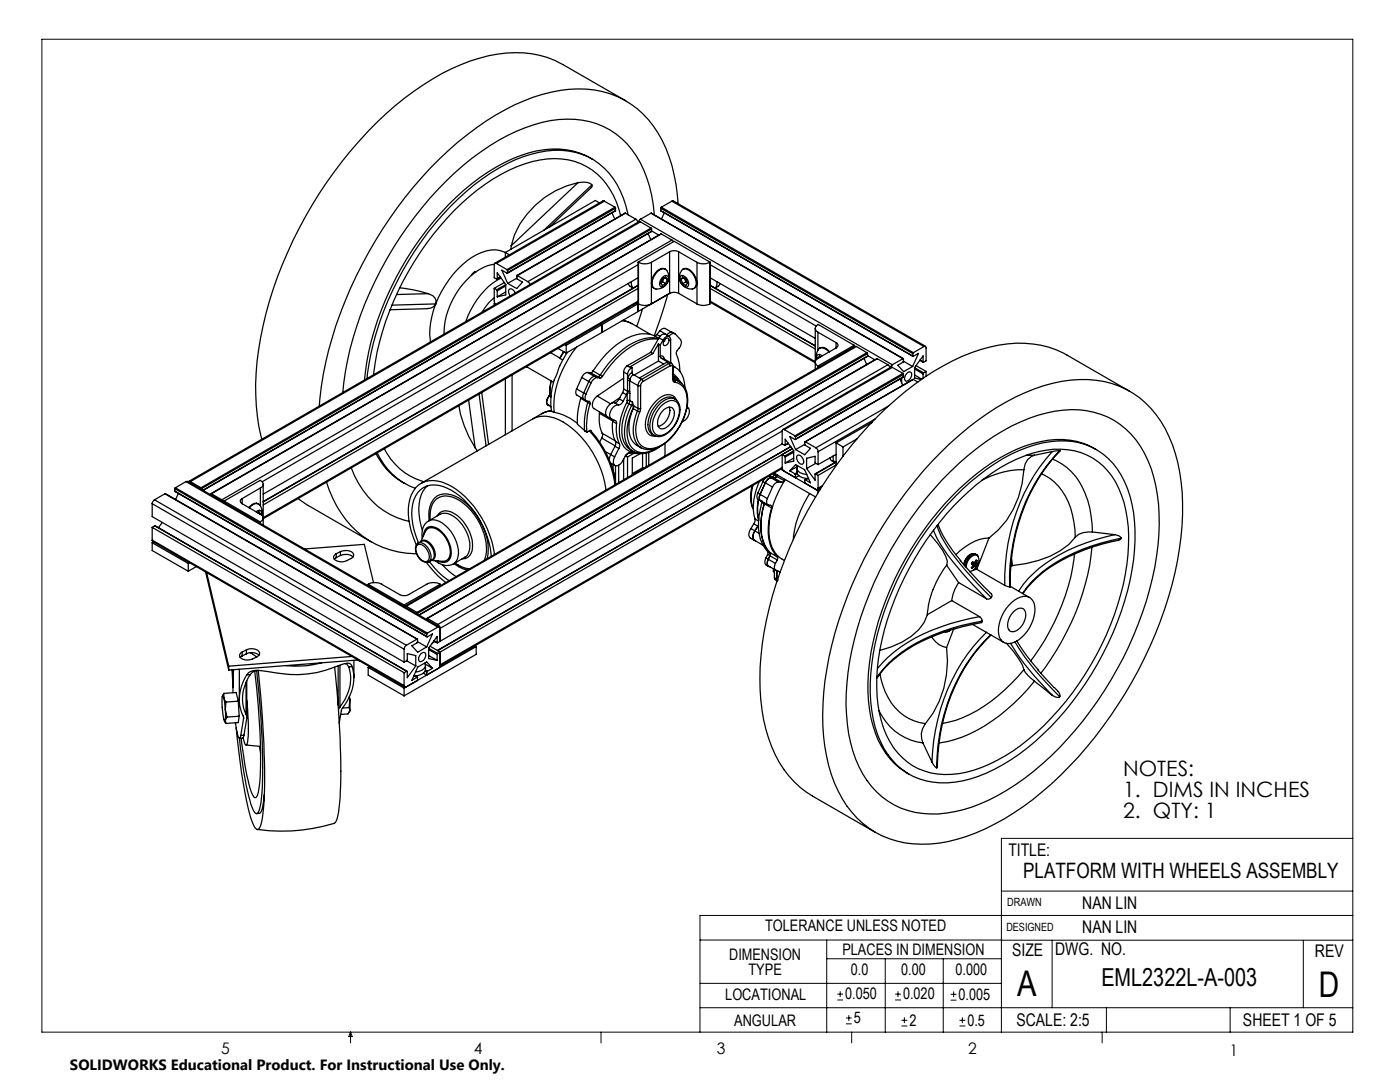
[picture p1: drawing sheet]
<svg xmlns="http://www.w3.org/2000/svg" width="279mm" height="216mm" viewBox="0 0 279 216" stroke-linecap="round" stroke-linejoin="round" font-family="sans-serif">
<g fill="none" stroke="#000" stroke-width=".2">
<path d="M8.4 7.8h261.6v198.2h-261.6zM199.8 177.8h70.2M270 167.3h-70.2v38.7M139.7 187.6h60.2M139.7 196.2h60.1M165 187.6v18.4M165 191.3h34.8M167.1 199.5h1.1M167.1 198.4h1.1M167.7 197.8v1.1M176.7 191.3v14.7M178.6 199.5h1.2"/>
<path d="M178.6 198.4h1.2M179.2 197.8v1.1M188.2 191.3v14.7M189.7 199.6h1.2M189.7 198.4h1.2M190.3 197.8v1.2M199.8 187.6h70.2M210 187.6v13.5M260.1 187.6v13.5M270 182.7h-130.3v23.3M70 206v2.1M70 206l.3 .8h-.7z"/>
<path d="M119.9 206v2.1M139.7 201.1h130.3M168.8 204.3h1.2M168.8 203.1h1.2M169.4 202.6v1.1M170 206v2.1M179.9 204.7h1.2M179.9 203.6h1.2M180.5 203v1.2M191.5 204.7h1.2M191.5 203.6h1.2M192.1 203v1.2"/>
<path d="M220 206v2.1M220.8 201.1v4.9M245.5 201.1v4.9"/>
</g>
<g fill="none" stroke="#000" stroke-width=".25">
<path d="M115.4 36.4a2.84 2.84 0 0 1 2.7 .5M115.4 36.4a17.6 17.6 0 0 0-13.4 12.6M115.4 36.4l-13.4 12.6M118.1 36.9l.1 .2-.2 .3-8.3 7.9M118.1 36.9l-9.6 9.1M118.2 31.7a15.4 15.4 0 0 0-12.7-1.2 40.8 40.8 0 0 0-19 13.7 59.6 59.6 0 0 0-13.8 31.6M124.9 20.1l-12.6-7.2a20.1 20.1 0 0 0-14.8-1.8 44.9 44.9 0 0 0-18.7 10.1 83.2 83.2 0 0 0-27.2 48.6 45.4 45.4 0 0 0 .6 17.9M79.8 57.4l2.8 .5 2.9 .7M85.5 58.6l.9 .4a1.43 1.43 0 0 1 .6 1.6M85.5 58.6l-6.4 .2M94.7 54.3l.1 .1M95 54.2a1.06 1.06 0 0 0-.9 .8"/>
<path d="M98.6 59.4a7.9 7.9 0 0 0-2.4 2.9M98.6 52.7a10 10 0 0 0-6.2 4 15.4 15.4 0 0 0-3.7 10M98.6 57.5v2.7l.3 .5M98.6 57.5l.5 .3M99.1 52.6a.25 .25 0 0 0-.3-.1 .25 .25 0 0 0-.2 .3v2.6l.5 .3 .1-.1M99.1 52.6l2.1 1.2M99.1 57.8l.1 .2M99.2 55.6v-1.2l1.7 2.4M99.2 58v1.2M99.8 55.3l-.6 .3M99.9 55.3l-.7 .4M100 55.5a15.4 15.4 0 0 0-7 8.7"/>
<path d="M100.6 56.4l-2 1.1M100.9 50.4a5.9 5.9 0 0 0-5.8 .4 19 19 0 0 0-8.1 9.8M100.9 50.4l.8 .5M100.9 50.4v.9M100.9 56.8v2l-1.7 .4M100.9 58.2l-1.7 1M100.9 57l-1.7 1M100.9 56.8l-1.8 1M101.2 53.8l.1 .2M101.3 54.4l-.1 .1-1-.6 1.1 2.7M101.3 54v.4M102 49v.7"/>
<path d="M102.8 58.5a.82 .82 0 0 0-1.3-.6 1.27 1.27 0 0 0 .3 1.2M103.2 55.5l-1.9 1.1M103.3 55h-.1v.6l1.1 .7-1.2 1.3-1.8-1M103.3 55l2 1.2M105.3 56.2l.5 .6M119.6 40.5l-.8-.5-17.9 10.4M120.6 40.1h-.3l-21.6 12.4M120.6 40.1l-21.5 12.5M120.6 40.1l2.1 1.2M122.1 42.5l.6 1.2M122.7 41.3l.1 .3M122.7 41.3l-21.5 12.5"/>
<path d="M122.8 42l-21.6 12.5M122.8 41.6v.4M122.8 41.6l-21.5 12.4M122.8 42l-21.5 12.4M123.9 43a14.1 14.1 0 0 0-9.2-10.8 19.4 19.4 0 0 0-14.7 2.6 50 50 0 0 0-18.5 19.4 53.5 53.5 0 0 0-7 20.6M124.8 42.5l-21.6 12.5M124.8 42.5l-21.5 12.5M124.8 42.5l2.1 1.2M125.3 42.9a15.8 15.8 0 0 0-8-11.6 15.8 15.8 0 0 0-11.4-.5 37.6 37.6 0 0 0-16 10.4 60.7 60.7 0 0 0-16.7 34.4M126 56.2a1.39 1.39 0 0 0 .4 1.3l-.6-.4-.4-.5M126.9 43.7l.4 .6M126.9 43.7l-21.6 12.5"/>
<path d="M127.4 56.9l-74.9 43.2M127.4 52.3v9.9M127.4 52.3v.1M127.4 52.3l7.1-4.1 7.2 4.1M127.4 55.4l-74.9 43.2M127.4 57.5l-74.9 43.3M127.4 52.8l-75.1 43.3M127.4 57l-74.9 43.2M127.4 52.4a3.1 3.1 0 0 0 2.6 0M127.4 52.4v8.2M127.8 44.3l-.3-.1-89.8 51.9M127.8 43.7l-.4 .6"/>
<path d="M127.8 44.3l-89.8 51.8M127.8 44.3l2.1 1.2M127.8 43.7l50.3 29.1M129.3 46.6l.6 1.2M129.9 45.5l.1 .2M129.9 42.5l50.4 29M129.9 45.5l-89.8 51.8M129.9 42.5l-2.1 1.2M129.9 42.5l50.3 29.1M130 52.4v8.2M130 45.7v.4M130 45.7l-89.8 51.8"/>
<path d="M130 46.1l1.5 .8M130.6 42.9a23.9 23.9 0 0 0-5.5-14.2 15.8 15.8 0 0 0-13.6-4.9 34.8 34.8 0 0 0-17.3 7.8 72 72 0 0 0-25.3 42.6l-.5 4.2M131.3 54.1a1.2 1.2 0 0 1 1.5-.4 1.2 1.2 0 0 1 .7 1.4 2.32 2.32 0 0 1-2.9 2.5 1.98 1.98 0 0 1 0-2.6zM131.9 42l50.3 29.1M131.9 41.6l50.3 29M131.9 42l50.3 29M131.9 41.6v.4M132 46.7l-89.9 51.8M132 41.3l-.1 .3M132 46.7l2.1 1.2M132 46.7l-89.8 51.8M132 41.3l50.3 29.1"/>
<path d="M132.2 56.2l-.3 .2M132.2 56.2l.7 .4M132.4 55.2l.3-.2a.55 .55 0 0 1 .7 .6 1.77 1.77 0 0 1-1.3 1.7 1.07 1.07 0 0 1 0-1.8zM132.5 55.5l-.3 .7M132.6 42.5l-.6 1.2M132.6 55.4l.6 .3M132.8 53.7a1.47 1.47 0 0 0-2 .8 2.66 2.66 0 0 0-.6 2.8l.4 .3M133.2 55.7l-.3-.4-.7 .4-.3 .8 .3 .5 .7-.4M133.2 55.7l-.3 .9M133.2 58.8l-2.6 8.1M133.6 50.2a2.02 2.02 0 0 1 1.8 0M133.6 58.5a2.02 2.02 0 0 1 1.8 0"/>
<path d="M133.6 50.2l-3.6 2.2M133.6 50.2v8.3M133.6 58.5l-3.6 2.1M133.7 58.5l-6.3 3.7M134.1 47.9l.3 .3M134.1 40.1h.3l50.3 29M134.1 47.9l-89.8 51.8M134.1 40.1l50.3 29M134.1 40.1l-2.1 1.2M135.3 40.6a28.3 28.3 0 0 0-5.9-16.7 18 18 0 0 0-15.8-6.1 39.3 39.3 0 0 0-20.4 9.1 82.2 82.2 0 0 0-25.3 35.6 67.4 67.4 0 0 0-4.2 18.6M135.4 50.2l3.7 2.2M135.4 58.5l3.7 2.1"/>
<path d="M135.4 50.2v8.3M135.9 55.1a1.4 1.4 0 0 1 1.5 1.6l-.2 .5a1.4 1.4 0 0 1-1.6-1.6zM135.9 55.7l.3-.4 .7 .4 .3 .8-.3 .5-.7-.4M135.9 55.7l.3 .9M136 53.9a1.4 1.4 0 0 1 2.2 .6 2.41 2.41 0 0 1 .3 3.1 2.34 2.34 0 0 1-2.5-1 2.34 2.34 0 0 1 0-2.7zM136.3 53.7a1.48 1.48 0 0 1 2 .8 2.55 2.55 0 0 1 .6 2.8l-.4 .3M136.5 55.4l-.6 .3M136.6 55.5l.3 .7M136.9 56.2l.3 .2M136.9 56.2l-.7 .4M139.1 52.4a3.1 3.1 0 0 0 2.6 0M139.1 52.4v8.2"/>
<path d="M141.7 56.9l21 12.1M141.7 52.3v.1M141.7 52.3v8.3M141.7 55.4l21 12.1M141.7 57.5l21 12.1M141.7 52.8l21.2 12.3M141.7 57l21 12M143.1 56.2a1.29 1.29 0 0 1-.4 1.3M143.7 56.6l-.4 .5-.6 .4M85.3 61.6l-7.5 .2M87 60.6a1.69 1.69 0 0 1-1.7 1M87 60.6a15.2 15.2 0 0 0-1.1 7.6"/>
<path d="M87 60.6l-8.8 .3M93.5 79.8l1.3 9.6M95.6 78.6l1.4 10.4M96.1 78.3l1.4 10.4M98.6 60.6l.3 .1M98.6 60.6v.3M98.7 60.5l-.1 .1M100.9 75.6v11.1M102.2 74.8v11.2M105.1 73.2l5.4 3.1M109.6 79a1.33 1.33 0 0 0-.2 1.8M109.6 79h.1"/>
<path d="M109.6 79l-.2 .3a1.17 1.17 0 0 0 0 1.5M109.6 79l.4 .2M109.7 78.8l-.1 .2M109.7 78.8v.1M109.7 78.9l-.1 .1M109.7 78.9l.3 .1M109.9 70.4l1.8 1M110 76l-.3 2.8M110 76l-.3 2.9M111.4 69.5l1.6 .9M111.7 73l-.4 1.2a13.4 13.4 0 0 0-1.2 7.8M111.7 71.5h.1"/>
<path d="M111.7 71.5l.6 .3M112.5 70.2l-.8 1.3M112.7 68.8l.3 .1M113 68.9v1.5M113.3 70.3l-1.6 2.7M115.1 77.6l-.2 .7 .1 .4 1.4 .9M115.1 69.3a18.9 18.9 0 0 0-4.5 13M115.1 77.6l1.4 .8M115.9 79.5a14.6 14.6 0 0 0-.6 5.2l1.4 1.2M115.9 79.5l1.4 .8M115.9 79.3v.2M116.1 75.3l-1 2.3"/>
<path d="M116.1 75.3l1.4 .8M116.5 78.4a1.02 1.02 0 0 0 .5 1.6M116.5 78.4l.4 .3M116.9 78.7a.84 .84 0 0 0-.1 .9 .84 .84 0 0 0 .8 .5l.2 .2v.3M117.3 74.3a1.38 1.38 0 0 0-1.2 1M117.3 74.3l.6 .1M117.3 74.3l1.3 .8M117.5 76.1l.5 .3M117.5 76.1l-1 2.3M117.9 74.4l1.3 .7M118 76.4l-1.1 2.3M118.4 74l-.3 .3-.2 .1"/>
<path d="M118.4 74l1.4 .9M118.7 75.1a1.44 1.44 0 0 0-1.2 1M118.7 75.1l.5 .3M118.7 75.1h.6M119.2 79a1.73 1.73 0 0 0-.7 2.5l2.5 1.5M119.2 75.4a1.61 1.61 0 0 0-1.2 1M119.2 75.4h.6M119.2 79l2.6 1.6M119.3 75.1l.5 .3M119.8 74.8l-.5 .3M119.8 74.8l.4 .3M119.9 64.6l.3 .2"/>
<path d="M120.2 64.8v1.5M120.2 66.3l-7.2 4.1M120.2 64.8l-7.2 4.1M120.2 75.1l-.4 .3M123.6 79.6a1.01 1.01 0 0 1-1 .7M123.6 79.6l.8 .4M123.7 79.3l-.1 .3M123.7 79.3l-1.5 1.1M124.2 64l1.8 .5 3.8 2.2M124.2 78.3l-.5 1M124.2 78.3l.8 .5M124.3 63.9l1.8 .7"/>
<path d="M124.5 77.6l-.3 .7M124.5 75.5l-5.3 3.5M124.5 74.2l.7 .5M124.5 77.6l.7 .5M124.5 74.2v3.4M125 78.8l-.6 1.2M125.2 78.5l-.2 .3M125.2 79.9l-.1 .5M125.2 73a1.6 1.6 0 0 0-.7 1.2M125.2 78.5h.5M125.2 79.9h.5M125.2 78.5v1.4"/>
<path d="M125.2 73l.8 .4M125.2 76h.5M125.2 78.1h.5M125.2 78.1v.4M125.2 74.7v3.4M125.7 78.1v.4M125.7 76l1.6 .9M125.7 76v2.1M125.7 79.9l-.2 .7M125.7 79.9l.5 .4M125.7 78.5v1.4M125.7 75.6v.4"/>
<path d="M126 73.4a1.52 1.52 0 0 0-.8 1.3M126.2 74.3l-.7 .7-.3 .5 .5 .1M126.2 74.3l.2 .5M126.2 73.3l-.2 .1M126.2 73.3v1M126.4 74.8l-.3 .2-.4 .6M126.4 74.8l1.2 .6M127.1 60.5l.3 .1M127.3 76.9h.5M127.3 76.9v4.6M127.4 60.3l-74.9 43.2M127.4 62.2l-7.2 4.1"/>
<path d="M127.4 60.6l-7.2 4.2M127.4 60.6h.1M127.4 60.1l-74.9 43.2M127.4 60.6a2.77 2.77 0 0 0 2.6 0M127.6 75.4l.5 .3M127.8 76.9v4.6M128.1 75.7a1.52 1.52 0 0 0-.8 1.2M128.1 75.7l.2 .4M128.2 61.7l-1.1 3.5M128.3 76.1l-.4 .5-.1 .3M129.9 70.3l.4 .3M129.9 70.3l-4.7 2.7"/>
<path d="M130.3 70.6l-4.5 2.6 .4 .1M130.6 67a6.8 6.8 0 0 0-6.6 1.2 19.2 19.2 0 0 0-5.6 5.8M130.6 67l.9 .5M131.1 66.7l-.5 .3M131.1 66.7l.6 .4M131.4 67.7a8.5 8.5 0 0 0-6.6 2.2 19 19 0 0 0-4.6 5.2M131.4 68.6v3.4M131.4 72l-4.8 2.8M131.4 68.6l-1.1 2M131.4 72l1.1 .6M131.4 68.6l.4 .2M131.4 67.6a8.3 8.3 0 0 0-7 2.1 20.3 20.3 0 0 0-4.6 5.1"/>
<path d="M131.5 67.4l.8 .5M131.5 67.4l-1.6 2.9M131.7 66l.5-.4 .4-.1 1.4 .8M131.7 66l-.6 .7M131.7 66l1.4 .8M131.8 71.1l.2 .4M131.8 71.1a.56 .56 0 0 1 .8 .5M131.8 68.8v2.3M132 71.5l1.2 .7-.1 .1M132 71.5h.3l1.7 1M132.3 67.9a.95 .95 0 0 1 1.4-.7l.1 .5v4.7M132.3 67.9l-.5 .9"/>
<path d="M132.5 68h.1M132.7 67.8l-.3 .4M132.7 67.7l.2-.2h.4a.95 .95 0 0 1-.8 1.4 .87 .87 0 0 1 .2-1.2zM133.1 72.3l-5.5 3.1M133.1 72.3l.4 .2M133.1 66.8l.5 .3M133.1 66.8v.1M133.5 72.5l.2 .5M133.5 72.5l-5.4 3.2M133.6 67.1a.88 .88 0 0 1 1.2-.4l1 1.1a2.01 2.01 0 0 1-.7 2.2l-.1 .6a8.2 8.2 0 0 1 .7 3.5M133.6 67.1l-1.1-.5a1.29 1.29 0 0 0-1 .8M133.6 67.1h-.1"/>
<path d="M133.7 73a.3 .3 0 0 1 .4-.1 .3 .3 0 0 1 .1 .3M133.7 73l-5.4 3.1M134 72.5l.3 .6M134 72.5h-.5M134.2 75.6a.56 .56 0 0 0 .5 .7M134.2 73.2v2.4M134.3 75.5l.4 .2M134.3 73l.4 .2M134.3 75.5l.2 .3M134.3 73.1a4.3 4.3 0 0 1 2.4 4.2M134.3 74.6l1.1 1M134.3 75.1l.5 .2"/>
<path d="M134.3 73.1l-.1 .1M134.3 75.5l-.1 .1M134.3 73.1v2.4M134.4 75l.4 .3M134.4 75.7l.1 .1M134.5 75.8l.2 .5M134.5 75.8l1.1 .4M134.7 76.3a3 3 0 0 1 2.4 3.4 10.8 10.8 0 0 1-6.1 9.6 2.88 2.88 0 0 1-4.1-2.7 8.4 8.4 0 0 1 .8-4.4M134.7 66.6a1 1 0 0 0-1.6 .2M134.7 75.6l.9 .6M134.8 79.6l-.5-.2a2.54 2.54 0 0 0-2.9 .8 6.3 6.3 0 0 0-2 5.1 1.89 1.89 0 0 0 1.2 1.6l-.1-.1M134.8 75.3l.7 .5 .5 .7"/>
<path d="M135 79.8a1.8 1.8 0 0 0-2.8-.7 6.8 6.8 0 0 0-3.4 6.3 1.7 1.7 0 0 0 1.9 1.6M135.6 76.2a4.3 4.3 0 0 1 1.6 4.5 11.4 11.4 0 0 1-6 8.7 3.5 3.5 0 0 1-3.5-.2M139.1 60.6a2.77 2.77 0 0 0 2.6 0M141.7 60.3l21 12.1M141.7 60.6h.1M141.7 60.1l21 12.1M162.7 65.5v8.2M163.2 71.5h.1M163.2 71.5a.81 .81 0 0 0-.5 .8 .81 .81 0 0 0 .5 .7M163.2 66.3a.82 .82 0 0 1-.5-.8 .82 .82 0 0 1 .6-.8l7.2 4.2M163.2 66.3v3.6M163.2 73h.1"/>
<path d="M163.2 66.3l3.7 2.1M163.3 73l-.1 .4M163.6 69.5a1.56 1.56 0 0 1 2 .7M163.8 71.2l-.6 .3M163.8 71.2l-.3-.2-.3 .5M165.5 70.2a1.4 1.4 0 0 0-2.2-.5 2.31 2.31 0 0 0-.3 2 .63 .63 0 0 1 .1-.9 .63 .63 0 0 1 .9 .1l.1 .1M166.9 68.4a.55 .55 0 0 1 .4 .5 .55 .55 0 0 1-.4 .5M166.9 68.4v1M166.9 69.4l-3.7 2.1M170.5 68.9v.3M170.5 68.9l-7.2 4.1M170.9 69.1h-.3l-89.8 51.9"/>
<path d="M170.9 69.1l-89.8 51.9M170.9 69.1l2.1 1.3M172.4 71.5l.6 1.2M173 70.4l.1 .2M173 70.4l-89.8 51.8M173.1 71v.1M173.1 71l-89.5 51.7M173.1 70.6l-89.8 51.8M173.1 70.6v.4M173.1 70.9l1.5 .9M175.1 71.6l-89.9 51.8M175.1 71.6l-89.8 51.8"/>
<path d="M175.1 71.6l2.1 1.2M177.2 72.8l.4 .6M177.2 72.8l-89.8 51.8M178.1 72.8l-.4 .5M178.1 73.3h-.3l-21.6 12.4M178.1 73.3l-21.6 12.4M178.1 73.3l2.1 1.2M179.6 75.6l.6 1.3M180 75.5v.9M180.2 71.6h.1v.5M180.2 74.5l.1 .2M180.2 71.6l-2.1 1.2"/>
<path d="M180.2 74.5l-21.6 12.5M180.3 72.1l-.1 .2-1 .6 1.1 1.3 1.8-1.1M180.3 75.2l-21.6 12.5M180.3 75.2l-21.6 12.4M180.3 74.7v.5M180.3 72.1l1.8 1M180.3 74.7l-21.6 12.4M181 74.5l.5-.3 .3 .1a1.18 1.18 0 0 1-1.1 1.7 1.03 1.03 0 0 1 .3-1.5zM182.2 71l1.1-.5-1.2 2.6M182.2 70.6v.4M182.3 70.4l-.1 .2M182.3 75.7l-21.6 12.5"/>
<path d="M182.3 75.7l.9 .5M182.5 74.8l1.5 .9M182.5 73.6l1.7 1M182.5 73.4l1.8 1M182.8 73l2 1.1M183.6 71.9l.7 .4M183.6 71.9l.6 .3M184.2 72.2v-1.2l-1.7 2.3v2.1l1.4 .3M184.2 74.6v.9M184.3 74.4l-.1 .2M184.4 69.1a.26 .26 0 0 1 .3 0 .26 .26 0 0 1 .1 .3v2.6l-.5 .3-.1-.1M184.4 69.1l-2.1 1.3"/>
<path d="M184.8 74.1v1M184.8 74.1l-.5 .3M225.5 78.1l-12.5-7.2a20.6 20.6 0 0 0-15.4-1.6 47.7 47.7 0 0 0-20.6 12 83 83 0 0 0-24.9 47.3 40.8 40.8 0 0 0 1.9 20.4 19.6 19.6 0 0 0 8.2 9.9l12.5 7.2M30.8 99.7l-.4 .5v.3M30.8 99.7l50.3 29.1M32.9 98.5l50.4 29M32.9 98.5l-2.1 1.2M32.9 98.5l50.3 29M34.9 98l50.3 29.1M34.9 97.5l50.3 29M34.9 98l50.3 29M34.9 97.5v.5"/>
<path d="M35 97.3l-.1 .2M35 97.3l50.3 29M35.6 98.5l-.6 1.2M37.1 96.1h.3l50.3 29M37.1 96.1l50.3 29M37.1 96.1l-2.1 1.2M38 96.1l-.4 .1M38 96.1l2.1 1.2M40.1 97.3l.1 .2M40.2 97.5v.2M40.5 97.9l89.5-51.8zM42.2 98.5h-.1v.2"/>
<path d="M42.2 98.5l2.1 1.2M44.3 99.7l.4 .6M44.7 100l7.2 4.1M44.7 100v.3M48.3 99.5a.53 .53 0 0 0-.4 .5 .53 .53 0 0 0 .4 .5M48.3 99.5v1M52 97.4a.79 .79 0 0 0 .5-.8 .79 .79 0 0 0-.6-.8l-7.2 4.2M52 97.4v3.6M52 97.4l-3.7 2.1M52.5 96.6v8.2M59.5 99.5l1.6 1.1 13 7.5M65.2 96.2a19.6 19.6 0 0 0 11.3 13.1 18.3 18.3 0 0 0 6.6 1.2"/>
<path d="M70.1 93.3a16.1 16.1 0 0 0 11.6 10.7M75 90.5a13.4 13.4 0 0 0 5.8 6M75.3 90.4a13.5 13.5 0 0 0 7.6 7M76.7 89.5a12.6 12.6 0 0 0 7.9 6.6M85.3 97a7.3 7.3 0 0 0-1.5 6.8l.5 2M91.6 81a22.5 22.5 0 0 0 3.2 8.4M94.8 89.4l.5 .6M106.3 83.6a6 6 0 0 1 6.1 .6 19.2 19.2 0 0 1 8.5 13.6M106.3 83.6l-22.3 12.8M109.4 80.8h.1M109.4 80.8l.6 .4M110 81.8v.2"/>
<path d="M110.1 82l-.8 .1-1.1 .4M110.1 82l.5 .3M110.1 82l-1.6 .3-2.2 1.3M110.6 82.3a10.1 10.1 0 0 1 4.6 2.2M117.3 80.3a12.9 12.9 0 0 0-.5 5.7l.3 .3M117.3 80.3l.5 .3M117.3 80.1v.2M117.6 86a20 20 0 0 1 5.1 10.7M117.8 80.6a15.4 15.4 0 0 0-.7 5.7M118 86.1h.1M118 86.1l-.2-.2-.7 .4M118.1 86.2a19.3 19.3 0 0 1 4.8 10.5"/>
<path d="M119.6 82.2v.3M119.6 82.5a7.5 7.5 0 0 0 .6 4M119.6 82.5l2.7 1.5M120.1 87.4l-.4 .8M120.1 87.4l2.7 1.6M120.2 86.5l.1 .4-.2 .5M120.2 86.5l2.6 1.4M120.8 90.1l1.1 .6M121.9 90.7l-.3 1.1M121.9 90.7l.8 .5M121.9 92.4l.8 .5M122.2 80.4a1.91 1.91 0 0 0-1 2.7l.8 .5"/>
<path d="M122.2 83.7l.1 .4M122.3 84.1a6.8 6.8 0 0 0 .5 4M122.3 84.1l.7 .4M122.3 92.7v1.2M122.5 94.4l.3 .2M122.6 80.3l-.4 .1M122.6 80.3l.8 .5M122.7 89l.8 .5M122.7 89l-.8 1.7M122.8 88.1l.1 .3-.2 .6M122.8 88.1l.8 .4M122.8 96.5l.2 .1"/>
<path d="M122.8 92.9v3.2M123 84.5a7.6 7.6 0 0 0 .6 4M123.4 80.8a2.07 2.07 0 0 0-1.6 2.6l1.1 .6 .1 .5M123.5 92.8v3.5M123.5 89.5l-.8 1.7M123.6 88.5l.1 .5-.2 .5M124.4 80a1.15 1.15 0 0 1-1 .8M124.5 91.6v4.1M124.8 90.9l.4 .3M125.1 80.4l.4 .2M125.1 80.4a10.5 10.5 0 0 0-1.2 7.5 3.2 3.2 0 0 0 2.9 2.4M125.2 91.2v4.1"/>
<path d="M125.5 80.6a9.7 9.7 0 0 0-1.1 7.4 3.6 3.6 0 0 0 2 2.1M125.5 80.6l.5 .3M125.6 90.3l-.7 .5M126 80.9l.5 .2M126 80.9a10.1 10.1 0 0 0-1 7.4 3.3 3.3 0 0 0 1.4 1.8M126.2 80.3l.3 .7M126.2 80.3l-.2 .6M126.4 81.5a7 7 0 0 0-.1 6.6l.8 .8 .9 .5a4.2 4.2 0 0 1-1.6-4.5l.8-2.9M126.4 81.5l.8 .5M126.4 90.5l-1.2 .7M126.5 81.2l-.1 .3M126.5 81.2a8.6 8.6 0 0 0-.7 7.8 3.2 3.2 0 0 0 4.3 .9l.9-.4"/>
<path d="M126.5 81l.8 .5M126.5 81v.2M127.2 82l.5 .2M127.3 81.5h.5M127.3 81.5l-.1 .5M127.4 90.5l-1.7-.1a.93 .93 0 0 0-.9 .7 2.89 2.89 0 0 1-1.7 1.9 .68 .68 0 0 1-.7-1l.3-.8M127.8 90.5l-1.6 .9v3.4M127.8 81.5l-.1 .7M128.2 90.5v2.8M128.2 93.3l-2 1.2M128.2 93.3l.2 .2M129 90.4v2.7"/>
<path d="M129.5 90.3v2.6M131.7 89.1a4.8 4.8 0 0 1-5.3 1M131.8 80.4a2.45 2.45 0 0 1 3.3-.5 4.1 4.1 0 0 1-.2 4.6 4.2 4.2 0 0 1-3.9 2.6 1.83 1.83 0 0 1-1.3-2.1 6.7 6.7 0 0 1 2.1-4.6zM131.9 81.1a2.68 2.68 0 0 1 2.9-1 2.59 2.59 0 0 1 .6 3 5.1 5.1 0 0 1-3.5 3.8 1.57 1.57 0 0 1-1.7-1.9 6.2 6.2 0 0 1 1.7-3.9zM132.2 82.1a1.82 1.82 0 0 1 1.9-.7 2.14 2.14 0 0 1 0 2.6 2.32 2.32 0 0 1-2.3 1.5 1.8 1.8 0 0 1-.2-2.5zM132.7 88.5v2.5M133.6 81.2a3.2 3.2 0 0 1-2.3 3.9M137.1 81.3h.1M137.2 81.3a1.51 1.51 0 0 1-.1 2.2l-.9 .6M137.2 81.3l-.1-.1 .2 .2M150.1 96.9l-.1 .4a6.2 6.2 0 0 0 .3 4.3M150.3 96.8l-.1 .4a6.8 6.8 0 0 0 .1 4.2"/>
<path d="M151.2 98.4l-.1 .7v.4l.2 .2M151.2 98.4l.5 .2M151.3 99.7a8.6 8.6 0 0 0 .1 4.1M151.3 99.7l.5 .2M151.4 99.7l-.1 .5a8.3 8.3 0 0 0 .1 3.4M151.5 96.1a10.9 10.9 0 0 0-.8 7.4M151.7 98.6a.83 .83 0 0 0 .3 1.4M151.7 98.6l-.1 .5v.6l1.6 1.1M151.7 98.6l1.4 .9M152.3 96.1l.4 .2M152.3 96.1l-1.1 2.3M152.7 95.4l-.4 .7"/>
<path d="M152.7 96.3l-1 2.3M152.8 96.3l-1.1 2.3M152.8 96.3l1.4 .9M153.1 99.5a.85 .85 0 0 0-.1 1 .85 .85 0 0 0 .9 .4l.1 .5M153.4 95.1h.1M153.5 95.1l.5 .2M153.5 95.1h.6M153.5 95l.2 .1M153.9 95.4a1.39 1.39 0 0 0-1.1 .9M153.9 95.4h.6M153.9 95.4l1.5 .8M154 95.3a1.44 1.44 0 0 0-1.3 1"/>
<path d="M154 95.3l.5 .1M154.1 95.1l.4 .3M154.2 97.2l-1.1 2.3M154.3 94.5l.3 .2M154.5 94.4l8.3 4.8M154.5 95.4l1.5 .8M154.6 94.8l-.5 .3M154.6 94.8l.4 .2M154.7 94.5l-.1 .3M155 95l-.5 .4M155 95l.2-.2-.2 .3M155 95.1l-.5 .3"/>
<path d="M155 95.1l1.5 .8M155.4 96.2a1.49 1.49 0 0 0-1.2 1M155.4 96.2h.6M155.8 93.6l7.5 4.3M156.1 93.3l.1 .4 .3 .4 2.2 1.2M156.1 88.6l.5 .3 .1-.1M156.1 88.6l-68.3 39.4M156.1 90.7l2-1.2-70.3 40.6M156.1 86v2.6M156.1 90.7v2.6M156.1 90.7l.5 .3M156.1 86l-68.3 39.4"/>
<path d="M156.1 93.3l-68.3 39.3M156.1 93.5l-68.3 39.4M156.5 95.9l-.5 .3M156.5 85.7a.27 .27 0 0 0-.3 0 .27 .27 0 0 0-.1 .3M156.5 85.7l2.1 1.3M156.6 91l.1 .2M156.6 95.6l-.1 .3M156.7 95.7a18 18 0 0 0-3.1 11.7 5.6 5.6 0 0 0 2.9 4.4M156.7 88.8v-1.2l1.7 2.3v2.1l-1.7 .4M156.7 91.2v1.2M157.3 88.4l-.6 .4M157.3 88.5l-.6 .4"/>
<path d="M157.6 93.9l1.2-1.2 1.8 1 1.1 2.6-1.1-.6v.7l2.2 1.2a.25 .25 0 0 0 .3 .1 .25 .25 0 0 0 .2-.3M157.6 93.9l1 .6M157.8 89.1l-70.5 40.7M157.8 89.1l-70.5 40.7 .5 .3M158.4 91.4l-1.7 1M158.4 90.2l-1.7 1M158.4 90l-1.8 1M158.6 94.5l.1 .3M158.6 87l.1 .1M158.7 87.6l-.1 .1-1-.6 1.2 2.6M158.7 87.1v.5M158.7 94.8v.5"/>
<path d="M159 93.4a1.6 1.6 0 0 0 1.7 2l.7 .1M159 94.3l-.4 .2M159.1 93.1l-1.5 .8M159.1 94.5l-.4 .3M159.2 92.9a1.09 1.09 0 0 0 1 1.6l.8 .2M159.2 90.8a1.18 1.18 0 0 1 1 1.8 1.18 1.18 0 0 1-1-1.8zM159.4 94.9l-.7 .4M160.6 88.7l-1.8 1M160.7 88.2h-.1l.1 .6 1 .7-1.1 1.2-1.8-1M160.7 88.2l2.1 1.2M161 93.5l1.7 2.3v-1.2h.1M161.2 95.5l-.5 .2"/>
<path d="M161.6 98.5a19.7 19.7 0 0 0-3.3 9.2M162.8 94.6l.5 .3M162.8 92.5l-1.8 1M162.8 89.4l.4 .3 .1 .4M163.3 92.7l-.6-.4v-1.2l-1.7 .3v2.1M163.3 90.1v2.6M163.3 94.9v2.5M163.3 97.9v.4M163.7 97.7l-.4 .2M163.9 97.2l-.7 .5M164.1 96.9l-.8 .5M166.3 91a1.34 1.34 0 0 0 .3 1.3l-.8-.5-.2-.4"/>
<path d="M166.9 92.1l-4.2 2.4M166.9 88.4v4.5M166.9 88.4l1.3 .8M166.9 90.7l-3.6 2M166.9 92.8l-3.6 2.1M166.9 92.2l-4.1 2.4M168.2 89.2v1.9M171.1 87.6l-2.9 1.6M174 84.3l-7.1 4.1M174.7 83.6l-11.4 6.5M177.3 81l-14.5 8.4M187.7 90.3a52.6 52.6 0 0 1 20.5-13.3 21.9 21.9 0 0 1 16.6 .7 20.3 20.3 0 0 1 9.8 12.8 46.3 46.3 0 0 1 .4 21.4 83.2 83.2 0 0 1-28.9 47.7 41.4 41.4 0 0 1-18.7 8.6 18.8 18.8 0 0 1-16.3-4.9 25.1 25.1 0 0 1-6.5-14.4 58.3 58.3 0 0 1 3.6-27.5 85.7 85.7 0 0 1 19.5-31.1z"/>
<path d="M188 95.7a48.5 48.5 0 0 1 17.4-12.2 21.2 21.2 0 0 1 14.3-.8 16.6 16.6 0 0 1 10 10.8 40.3 40.3 0 0 1 .3 21.9 72.8 72.8 0 0 1-23.7 38.5 35.8 35.8 0 0 1-17.4 8.3 16.1 16.1 0 0 1-18.1-10.7 37.7 37.7 0 0 1-1.3-19.4 73.2 73.2 0 0 1 18.5-36.4zM191.8 99.4a33.5 33.5 0 0 1 15.6-9.3 13.3 13.3 0 0 1 13.7 3.8 20.2 20.2 0 0 1 4.1 13.1 52.5 52.5 0 0 1-8.7 27.6 48.4 48.4 0 0 1-17.5 17.1 19.8 19.8 0 0 1-13.3 2.5 13.5 13.5 0 0 1-9.8-10.3 35 35 0 0 1 .6-18.3 60.3 60.3 0 0 1 15.3-26.2zM192.1 97.6a37.5 37.5 0 0 1 14.5-8.8 15.6 15.6 0 0 1 12.5 1.1 15.6 15.6 0 0 1 6.8 10.7 40.9 40.9 0 0 1-2.1 21.4 60.7 60.7 0 0 1-20.5 28.5 27.9 27.9 0 0 1-14.2 5.7 13.5 13.5 0 0 1-13.9-9.6 33.4 33.4 0 0 1-.5-18.2 62.3 62.3 0 0 1 17.4-30.8zM204.3 93.7a18.3 18.3 0 0 1-6.9 13.7M204.3 93.7a16.7 16.7 0 0 0-8.4 2.1M204.8 90.8h1.6M206.4 90.8a2.98 2.98 0 0 0-2.1 2.9M207.9 94.5a11.7 11.7 0 0 1 6.4 9.6l.3 3.1M210 90.1a38.6 38.6 0 0 0-9.5 26.7M210 90.1l-3.6 .7M210.1 91.6a12.1 12.1 0 0 1 7 8.3 25.9 25.9 0 0 1 .9 6.3M211.5 89.9l.1 .1"/>
<path d="M211.5 89.9l-1.5 .2M211.5 89.9a37.4 37.4 0 0 0-10 27.2M211.6 90a37.4 37.4 0 0 0-10 27.1M218.8 89.7a15.2 15.2 0 0 0-12.7-1.2 37.3 37.3 0 0 0-16 10.4 60.1 60.1 0 0 0-16.8 35.3 26.4 26.4 0 0 0 2.7 14.9 13.5 13.5 0 0 0 5.4 5.4M30.4 107.8v.2l50.4 29.1M30.4 108.3l7.2 4.1M30.4 108.3v1.6l7.2 4.1M30.4 100.5v2.6l50.2 29M30.4 105.2v2.6M30.4 100.5l50.2 29M30.4 107.8l50.2 29M30.4 105.2l50.2 29"/>
<path d="M30.6 108.1l-.2 .2M30.9 104.9l50.3 29M30.9 104.9l-.5 .3M32.4 104.2l-.8 1.1M37.6 112.4v1.6M37.8 112.3l-.2 .1M39.2 113.1l-1.6 .9M41 114.1l4.6 19.6M41.2 114.3l4.4 18.6M48.3 100.5l3.7 2.1M49.8 101.4a1.34 1.34 0 0 1 2.1-.6 2.41 2.41 0 0 1 .3 2 .63 .63 0 0 0-.1-.9 .63 .63 0 0 0-.9 .2h-.1M51.4 102.3l.3-.2 .3 .5"/>
<path d="M51.4 102.3l.6 .3M51.6 100.6a1.46 1.46 0 0 0-2 .7M51.9 104.1v.4M52 102.6a.77 .77 0 0 1 .5 .8 .77 .77 0 0 1-.5 .7M52 104.1v.4M52 104.1h-.1M52 102.6h.1M60.8 109.5l11.9-.9 1.8 7.6M67.1 111.3l-.4 .3M67.1 110.5v.8M67.9 110.1a2.03 2.03 0 0 1 2.7 .6v.2a2.79 2.79 0 0 1-3.9 .6 .72 .72 0 0 1 .4-1M67.9 110.8a2.24 2.24 0 0 1 2.5 .4"/>
<path d="M67.9 110.1l-.8 .4M67.9 110.1v.7M67.9 110.8l-.8 .5M73.5 116.6a2.87 2.87 0 0 1 2.6 0l3.7 2a2.02 2.02 0 0 0 1.8 0l3.6-2a2.78 2.78 0 0 1 2.6 0M73.5 116.6v.3M73.5 116.6l7.1 4.1M83.1 108.7a13.3 13.3 0 0 1-1-10 4.7 4.7 0 0 1 6.2-2.5 16.3 16.3 0 0 1 8.4 8.2l.6 1.2a16.8 16.8 0 0 1 1.4 5M83.2 108.8a1.38 1.38 0 0 1 2 .8 1.74 1.74 0 0 1 .1 2.4 1.65 1.65 0 0 1-1.9-1.2 1.92 1.92 0 0 1-.2-2zM83.5 108.4a1.42 1.42 0 0 0-.4 1.9 2.1 2.1 0 0 0 2.4 1.8M83.5 108.3a12.7 12.7 0 0 1-.9-8.6 4.2 4.2 0 0 1 5.7-2.7 15.4 15.4 0 0 1 8.5 9 15.1 15.1 0 0 1 1.2 5M84 108.1l.9-2a1.53 1.53 0 0 1 2.4-.4 5.5 5.5 0 0 1 2.5 5 1.4 1.4 0 0 1-1.5 1.3l-2.2-.2M84 108.1a1.39 1.39 0 0 1 2.1 .6 2.41 2.41 0 0 1 .3 3l-.3 .1"/>
<path d="M84.5 106.9a1.65 1.65 0 0 1 .7-1.6 1.65 1.65 0 0 1 1.8 0 5.9 5.9 0 0 1 3 5.7 1.62 1.62 0 0 1-2.6 .9M85.1 112.3l.6 .7a16.3 16.3 0 0 0 3.3 3.2M85.5 104a3 3 0 0 0-1.2 3.4M85.5 103.9a2.8 2.8 0 0 1 3.4 .9 7.3 7.3 0 0 1 2.5 6.3 2.09 2.09 0 0 1-.9 1.4l2.2-1.3a2.03 2.03 0 0 0 1.1-2.1 7.4 7.4 0 0 0-4.4-6.6 2.17 2.17 0 0 0-1.6 .1l-2.3 1.4M85.6 112.1h-.1M85.7 103.9a4.9 4.9 0 0 1 1.6-5 4.6 4.6 0 0 1 5 1 12.7 12.7 0 0 1 5.1 10.6l-.2 1M85.7 112.1l.2 .2a14.1 14.1 0 0 0 3.7 3.6M85.9 103.8a4.3 4.3 0 0 1 1.8-4.6 4.7 4.7 0 0 1 4.9 1.3 11.9 11.9 0 0 1 4.3 10.4l-.2 .9M86.2 111.8h.1M86.2 111.8a1.88 1.88 0 0 0 0-2.5 1.78 1.78 0 0 0-2.8-.9 1.88 1.88 0 0 1 2.2 1.2 1.88 1.88 0 0 1 0 2.5M86.2 111.8l-.6 .3M86.9 111.9a3.2 3.2 0 0 0 3.6 .6"/>
<path d="M87.2 102.9a2.19 2.19 0 0 1 3.4-.5 7.9 7.9 0 0 1 3.6 7.5 1.9 1.9 0 0 1-2 1.6M87.8 116.6l-7.2 4.1M87.8 116.6v.3M88.3 112.7l1.4 1.4 1.3 .9M90.6 112.5l1.7 1 .9 .3M90.8 112.3a6 6 0 0 0 2.9 1.2M149.9 105.5a1.27 1.27 0 0 0-.1 1.9l.8 .4M149.9 105.5l.7 .4M150.4 104.5l.8 .5M150.4 104.5l-.5 1M150.6 105.9a1.22 1.22 0 0 0 .2 2M150.7 105.9a1.36 1.36 0 0 0-.1 1.9l1.7 1"/>
<path d="M150.7 103.5v.4l-.3 .6M150.7 103.5l.7 .5M150.7 105.9l.8 .5M151.2 105l-.6 .9M151.3 105l-.6 .9M151.3 105h.1M151.4 104.7l-.2 .3M151.4 104.8l-.1 .2M152 100h.1M152 100.3a12.3 12.3 0 0 0 .2 8.2l1 1.6M152 100.3l.5 .2M152.1 100.1l-.1 .2"/>
<path d="M152.5 100.5a12.4 12.4 0 0 0 .1 8.3l1.1 1.5M152.5 100.3v.2M152.5 100.5a12.3 12.3 0 0 0 .1 8.3l1.1 1.5M152.5 100.5l1.5 .9M152.6 100.4l-.1 .1M152.9 111.3a1.07 1.07 0 0 0 .5 1.7M152.9 111.3l.4 .3M153.2 110.1v.5M153.2 110.1l.5 .2M153.2 110.6l.5 .3M153.2 110.6l-.3 .7M153.3 111.6a.96 .96 0 0 0 .4 1.5"/>
<path d="M153.3 111.6a1.12 1.12 0 0 0 .1 1.4l1.4 .8M153.3 111.6l1.5 .8M153.7 110.3v.6M153.7 110.9l-.4 .7M153.7 110.9l1.4 .8M153.7 110.3l1.4 .8M154 101.4a12.4 12.4 0 0 0 .1 8.2l1 1.5M154.3 113.5v.6l.3 .1M154.6 115.3v.2M154.6 115.3l.4 .2M154.6 113.6v1.7M154.6 115.5l.5 .3"/>
<path d="M154.6 115.5l.4 .5M154.8 112.4a.98 .98 0 0 0 .1 1.4l.8 .3M155 115.5l.1 .3M155 113.9v1.6M155 115.5l.1 .2M155 115.5l.2 .1M155.1 115.8h.1M155.1 111.1l.1 .2-.1 .4M155.1 115.7h.1M155.1 111.7l-.3 .7M155.3 113.9l.4 .3M185.7 106.7a15.8 15.8 0 0 1 3.4 5.2l-.2 .9 2.4 3.4"/>
<path d="M186.2 117.7a16.7 16.7 0 0 0-1.1 5M186.3 105.8a24.4 24.4 0 0 0 4.6 7.2l2.2 2.5 3.8 4M187 104.8a22.4 22.4 0 0 0 4.7 7.8l3.4 3.9 2.7 2.7M187.2 104.6a21.7 21.7 0 0 0 4.6 7.3M188.9 112.7l-1.6 2.6-1.1 2.3M189.9 119.8l-4.8 2.9M189.9 119.8l5.6 3.2M191.3 116.2a8.8 8.8 0 0 0-1.4 3.6M191.3 116.2l5.6 3.3M191.6 111.8l3.5 3.9 2.4 2.4M192.8 113.2a2.41 2.41 0 0 1 2-2.4 1.31 1.31 0 0 1 .3 1.8v.2a2.34 2.34 0 0 1-1.5 1.2M193.7 114l-.1 .1"/>
<path d="M193.9 112.5l.2 .1M193.9 113.2l.1 .2M193.9 112.4l.7 .6M194 112.3l.8 .3M194.1 112.1l.2 .2M194.1 113h.1M194.1 113l-.2 .3 .1 .1M194.1 112.6h.1M194.1 113l.2 .1M194.2 112.6v.2M194.2 112.6l-.3-.2 .7 .6M194.2 112.6l.5 .4"/>
<path d="M194.2 112.8l-.1 .2M194.2 112.8l.3 .2M194.3 113.1l-.3 .3M194.3 113.1h.1M194.3 112.3l-.2-.2-.2 .4M194.3 112.3h.1M194.4 112.3l.4 .2M194.5 113l-.2 .1M194.5 113h.1M194.6 113h.1M194.6 112.1h.1M194.6 112.1l-.2 .2"/>
<path d="M194.6 112.2l.2 .1M194.7 110.6a1.83 1.83 0 0 0-2.3 1.5l-.1 .5M194.8 112.5h.1M194.8 112.5v.1M194.8 111.9h.2M194.8 112.6l.1 .1M194.8 112.6h.1M194.8 112.6l-.8-.3 .9 .4M194.8 112.3v.2M194.8 112.3h.1M194.9 110.7a1.89 1.89 0 0 0-2.1 1.6l-.2 .7M194.9 110.7a1.3 1.3 0 0 0-1.8 .5l-.6 .9-.1 .6"/>
<path d="M194.9 110.7h.1M194.9 112.7l-.2 .3M194.9 113.6l-.7 .2M194.9 113.6l5.6 3.2M195 110.7l.2 .3M195 111.9l-.2 .4M195 111.9l-.2-.1-.2 .3M197.4 107.4a9.6 9.6 0 0 0-6.6 3.3M197.4 107.4l-2.5 6.2M197.5 118.2l.4 .3M197.8 119.2l-.5 .4-.4-.1M197.8 118.5l.2 .3-.2 .4"/>
<path d="M200.5 116.8l1 .3M201.6 117.1h-.1M201.6 117l3.9 2.2M201.9 111.6l.1 1.3M202 112.9l-.3 .1M214.5 110.5a44 44 0 0 1-8.8 21.4M214.6 107.2a12.6 12.6 0 0 1-7.3 4.6l-2.6 .7-2.7 .4M217.9 109.2a49.2 49.2 0 0 1-10.2 25.1M218 106.2a4 4 0 0 0-3.4 1M218 106.2l4.5 .5M222.5 106.7a1.47 1.47 0 0 1 1.3 .7M222.5 106.7a34.1 34.1 0 0 0-16.2 7.7 16.6 16.6 0 0 0-3 3.6"/>
<path d="M223.2 107.8a36.6 36.6 0 0 0-15.3 6.6 19.1 19.1 0 0 0-3.7 4.1M223.8 107.4l-.1 .2-.5 .2M223.8 107.4a35.1 35.1 0 0 0-16.9 7.7l-1.1 1.1-1.7 2.2M44.4 138.7v.1M44.7 139.2l-.2-.4a11 11 0 0 0 .2 4.9l.2 .3 .1-.2M44.7 139.2l.3 2.4M44.7 139.2l.4 .9M44.7 138.4v.8M44.7 138.4l2.4-.2 .5 1.7M44.7 138.4l-.2 .3M45.6 132.9v.8M46.3 133.7l.2 3.5"/>
<path d="M46.6 133.6l-.1 4.6M47.6 139.9l.1 3M47.6 139.9l-2.5 .2M47.8 133.6v6M48.3 130.9l-.4 .3M48.3 130.1v.8M49.1 136.1v6.5M49.2 129.7a2.03 2.03 0 0 1 2.6 .6v.3a2.87 2.87 0 0 1-3.9 .6 .72 .72 0 0 1 .4-1.1M49.2 130.5a2.32 2.32 0 0 1 2.5 .2M49.2 129.7l-.9 .4M49.2 129.7v.8M49.2 130.5l-.9 .4"/>
<path d="M49.2 139.7l.1 .8a26.7 26.7 0 0 1-.1 8.1h-.2l-.1-.2-.4-1.2M49.2 134.7a8.6 8.6 0 0 0-.6 8.5v.2M49.2 135.9v7.2M49.9 134.6a8 8 0 0 0-.8 8M49.9 134.6l-.7 .1M50 130.2l1.2 .9M50.8 133.9a119.3 119.3 0 0 1 1 22.9l-.3 1.4a1.05 1.05 0 0 1-.6 1l-.3-.3a33 33 0 0 1-2.2-9.3l-.3-2.3M51.2 133.8a134.4 134.4 0 0 1 .9 26.2l-.1 .8a1.78 1.78 0 0 1-.8 1.5 4 4 0 0 1-1.4-2.7 80.3 80.3 0 0 1-2-12.3M51.3 133.8l-1 .4-.4 .4M51.5 133.7a159.7 159.7 0 0 1 1.1 27.8l-.5 3.1a1.03 1.03 0 0 1-.8 .9 4.5 4.5 0 0 1-1.4-2.7 112.7 112.7 0 0 1-2.8-17.6M64.2 132.3l-.4 .1a20.3 20.3 0 0 1-6.7 .4M66.8 133.1a159.2 159.2 0 0 1 1 27.2l-.5 3.1-.6 .9"/>
<path d="M67.5 132.9v7.8M67.8 132.8v8.3M68.9 132.4l.4 .1 .3 .6M69.6 133.1a8.4 8.4 0 0 1-1.8 8M69.7 139.1l.1 .6M69.7 139l.1 .7M69.8 139.7v2.1M69.8 139.7l-.1 1.5M70.2 131l-24.6 1.9M70.3 133a8.9 8.9 0 0 1-2 8.3M70.3 133l-.2-.4-.4-.2a7 7 0 0 0-3.2 .8 22.1 22.1 0 0 1-12.9 .8 5.9 5.9 0 0 0-4 .2l-.4 .5M70.3 133l-.7 .1"/>
<path d="M70.6 131.8v3.4M71.3 131.7l.5 .2M71.4 131.7l-25.8 2M73.5 133.2l7.1 4.1M73.5 133.2v1.5l7.1 4.2M73.7 133l-.2 .2M80.6 132.1l.7-.4v-1.3l1.7 .4v2.1M80.6 120.7v.3M80.6 129.5v2.6M80.6 134.2v2.6M80.6 137.3v1.6M81.1 121h-.4"/>
<path d="M81.1 128.8l-.3 .3-.2 .4M81.1 121l2.1 1.2M81.1 131.8l1.9 1.1M81.2 133.9l-.6 .3M82.8 134.9l.4 .2M82.8 134.9l.5 .2M83 132.9l-1.7 2.3v-1.2l-.1-.1M83.2 122.2l.1 .2M83.2 127.5h.1v.6M83.2 135.1h.1v.7l-2.2 1.3a.28 .28 0 0 1-.3 0 .28 .28 0 0 1-.2-.3M83.2 127.5l-2.1 1.3M83.3 128.1v.2l-1.1 .6 1.2 1.2 1.8-1"/>
<path d="M83.3 122.4v.2M83.3 128.1l1.9 1M84 130.5l.5-.3h.3a1.2 1.2 0 0 1-1.1 1.8 1.07 1.07 0 0 1 .3-1.5zM84.5 134.3l.7 .4M84.8 132.3a.92 .92 0 0 1-.6 1.4l-1.3 .4M84.8 133.9l.4 .2M84.8 132.5l1.5 .8M84.9 132.8v.8a2.05 2.05 0 0 1-2.3 1.3M84.9 133.7l.4 .2M85.2 127v.1l1.1-.6-1.1 2.6M85.2 126.5v.5M85.2 134.1v.6"/>
<path d="M85.3 123.4h-.1v.2M85.3 126.3l-.1 .2M85.3 133.9l-.1 .2M85.3 123.4l2.1 1.2M85.5 130.8l1.7 1M85.5 129.6l1.7 1M85.5 129.4l1.8 1M85.8 128.9l2 1.2M86.3 133.3l-1.1-1.2-1.8 1-1.2 2.6 1-.6M86.3 133.3l-1 .6M86.6 127.9l.6 .4M86.6 127.8l.6 .4"/>
<path d="M86.8 128l-.5 .3M87.2 128.2v-1.2l-1.7 2.3v2.1l1.7 .4M87.2 130.6v1.2M87.3 130.4l-.1 .2M87.4 124.6l.4 .5v.3M87.4 125.1a.28 .28 0 0 1 .3 0 .28 .28 0 0 1 .1 .3M87.4 125.1l-2.1 1.2M87.8 128l-.5 .3-.1-.1M87.8 132.6l-.3 .7-2.3 1.4M87.8 125.4v2.6M87.8 130.1v2.5M87.8 130.1l-.5 .3"/>
<path d="M94.8 128.9l.2 .1M95 129l-14.4 8.3M95 129v1.6l-14.4 8.3M175.6 134.4a12.2 12.2 0 0 0 5.8 9l2.1 .8 1.2 .2M185.1 122.7a9.4 9.4 0 0 1-5.1 5.5l-2.2 .9-2.2 .7M186 127.1a4.4 4.4 0 0 0 2.9 2.1M188.9 129.2a19.6 19.6 0 0 1-4.2 15.2M189.6 125.8l-.5 .2h-.4M189.7 125.7l-.6 .3-.5 .1M190.3 125.5l-1.4 3.7M194.1 124.6l6.2 3.6M195.5 123l.4 .4 .1 .5"/>
<path d="M195.5 123a36.8 36.8 0 0 0-18.3 8.1l-2.1 2.3M196 123.9l-.1 .3a39.9 39.9 0 0 0-16.2 6.4 17.7 17.7 0 0 0-4.7 4.7M196 123.9a37 37 0 0 0-17.4 7.3 20.5 20.5 0 0 0-3.6 4M196.9 126.2a37.4 37.4 0 0 0-10.9 25.8M197.7 126.7a36.6 36.6 0 0 0-10.8 26.5M197.8 126.7a37.1 37.1 0 0 0-10.8 26.4l-.1 .1M200.8 128.3a14.1 14.1 0 0 1 3.5 5.3M201.7 128.4a49.8 49.8 0 0 0 8.3 10.3M201.9 120.2a3.5 3.5 0 0 1 3.4-1.1 2.74 2.74 0 0 1 1.2 3.1 7.6 7.6 0 0 1-4.4 6.1 2.09 2.09 0 0 1-2.9-2.4 8.1 8.1 0 0 1 2.7-5.7zM202.2 122.2a1.45 1.45 0 0 1 2.3-.5 3.4 3.4 0 0 1-2.2 4.3 1.22 1.22 0 0 1-1.2-1.7 4 4 0 0 1 1.1-2.1zM202.6 128.1a53.8 53.8 0 0 0 8.9 10.9M202.9 127.9l2 3 2.3 2.8"/>
<path d="M204.3 133.6l.9 1.2 1.2 1.1M204.3 133.6a31.4 31.4 0 0 1-13.5 10.1l-2.7 .7M206.4 135.9l3.6 2.8M206.4 135.9a34.9 34.9 0 0 1-15.8 11.7l-3.2 .6M207.1 133.6l3.2 3.6M210 138.7a1.18 1.18 0 0 0 1.5 .3M210.4 137.2l.7 .7M211.1 137.9l.4 .5v.6M44.8 143.9l.3 .5M45 141.6v2.2M45 141.6l.3 1.5M45 143.8l.1 .6"/>
<path d="M45.1 140.1l-.1 1.5M45.3 143.1l-.3 .7M47 144.2l.4 2.4 .4 .8 .2-.6M47.7 142.9l-.1 1.3-2.5 .2M47.7 142.9l-2.4 .2M48.6 143.4l-.6 3.4M48.6 143.1v.3M48.7 146.7l-.2 .5-.7 .2M48.7 146.7l-.7 .1M49.1 142.6l.1 .7-.5 3.4M49.1 148.7l2.9 .2M51.8 148.9l.2 1.3"/>
<path d="M52.7 158.6l-.3 2.7a.98 .98 0 0 1-1.2 1M67.8 141.1l-.2 .5M68.3 141.3l-.6 3M69.7 141.2l.1 .6M69.7 141.2l-1.3 .1M69.8 141.8l-.1 .3M69.8 141.8l-.3 .7-1.5 .1M175.4 141.8a11.1 11.1 0 0 0 8.8 6.4M184.2 148.2l1.8 3.8M184.7 144.4a3.8 3.8 0 0 0-.5 3.8M186 152l.6 1 .3 .2M66.7 164.3a35.9 35.9 0 0 1-15.4 1.2"/>
</g>
<g font-size="7.1">
<text x="203" y="198.7">A</text>
<text x="263.2" y="198.9">D</text>
</g>
<text font-size="4.9" x="219.8" y="196.7">EML2322L-A-003</text>
<g font-size="4.2">
<text x="224.2" y="154.8">NOTES:</text>
<text x="224.2" y="158.9">1. DIMS IN INCHES</text>
<text x="224.2" y="163.1">2. QTY: 1</text>
<text x="204.2" y="175.1">PLATFORM WITH WHEELS ASSEMBLY</text>
</g>
<g font-size="3.5">
<text x="201.2" y="170.7">TITLE:</text>
<text x="216" y="181.4">NAN LIN</text>
<text x="202" y="190.7">SIZE</text>
<text x="210.6" y="190.6">DWG. NO.</text>
<text x="216" y="186.2">NAN LIN</text>
<text x="262.4" y="190.9">REV</text>
<text x="202.9" y="204.6">SCALE: 2:5</text>
<text x="248.1" y="204.6">SHEET 1 OF 5</text>
</g>
<g font-size="3.2">
<text x="152.7" y="185.7">TOLERANCE UNLESS NOTED</text>
<text x="145.5" y="191.5">DIMENSION</text>
<text x="168.1" y="190.5">PLACES IN DIMENSION</text>
<text x="149.4" y="194.6">TYPE</text>
<text x="169.8" y="194.6">0.0</text>
<text x="179.8" y="194.6">0.00</text>
<text x="190.7" y="194.6">0.000</text>
<text x="144.7" y="199.6">LOCATIONAL</text>
<text x="168.7" y="199.4">0.050</text>
<text x="180.2" y="199.4">0.020</text>
<text x="191.3" y="199.5">0.005</text>
<text x="146.5" y="204.6">ANGULAR</text>
<text x="170.4" y="204.2">5</text>
<text x="181.5" y="204.6">2</text>
<text x="193.1" y="204.6">0.5</text>
<text x="44.2" y="210.4">5</text>
<text x="94.6" y="210.3">4</text>
<text x="143.1" y="210.4">3</text>
<text x="193.2" y="210.3">2</text>
<text x="245.4" y="210.6">1</text>
</g>
<text font-size="3" x="14" y="213.5">SOLIDWORKS Educational Product. For Instructional Use Only.</text>
<g font-size="2.3">
<text x="200.8" y="185.7">DESIGNED</text>
<text x="201" y="180.9">DRAWN</text>
</g>
</svg>
